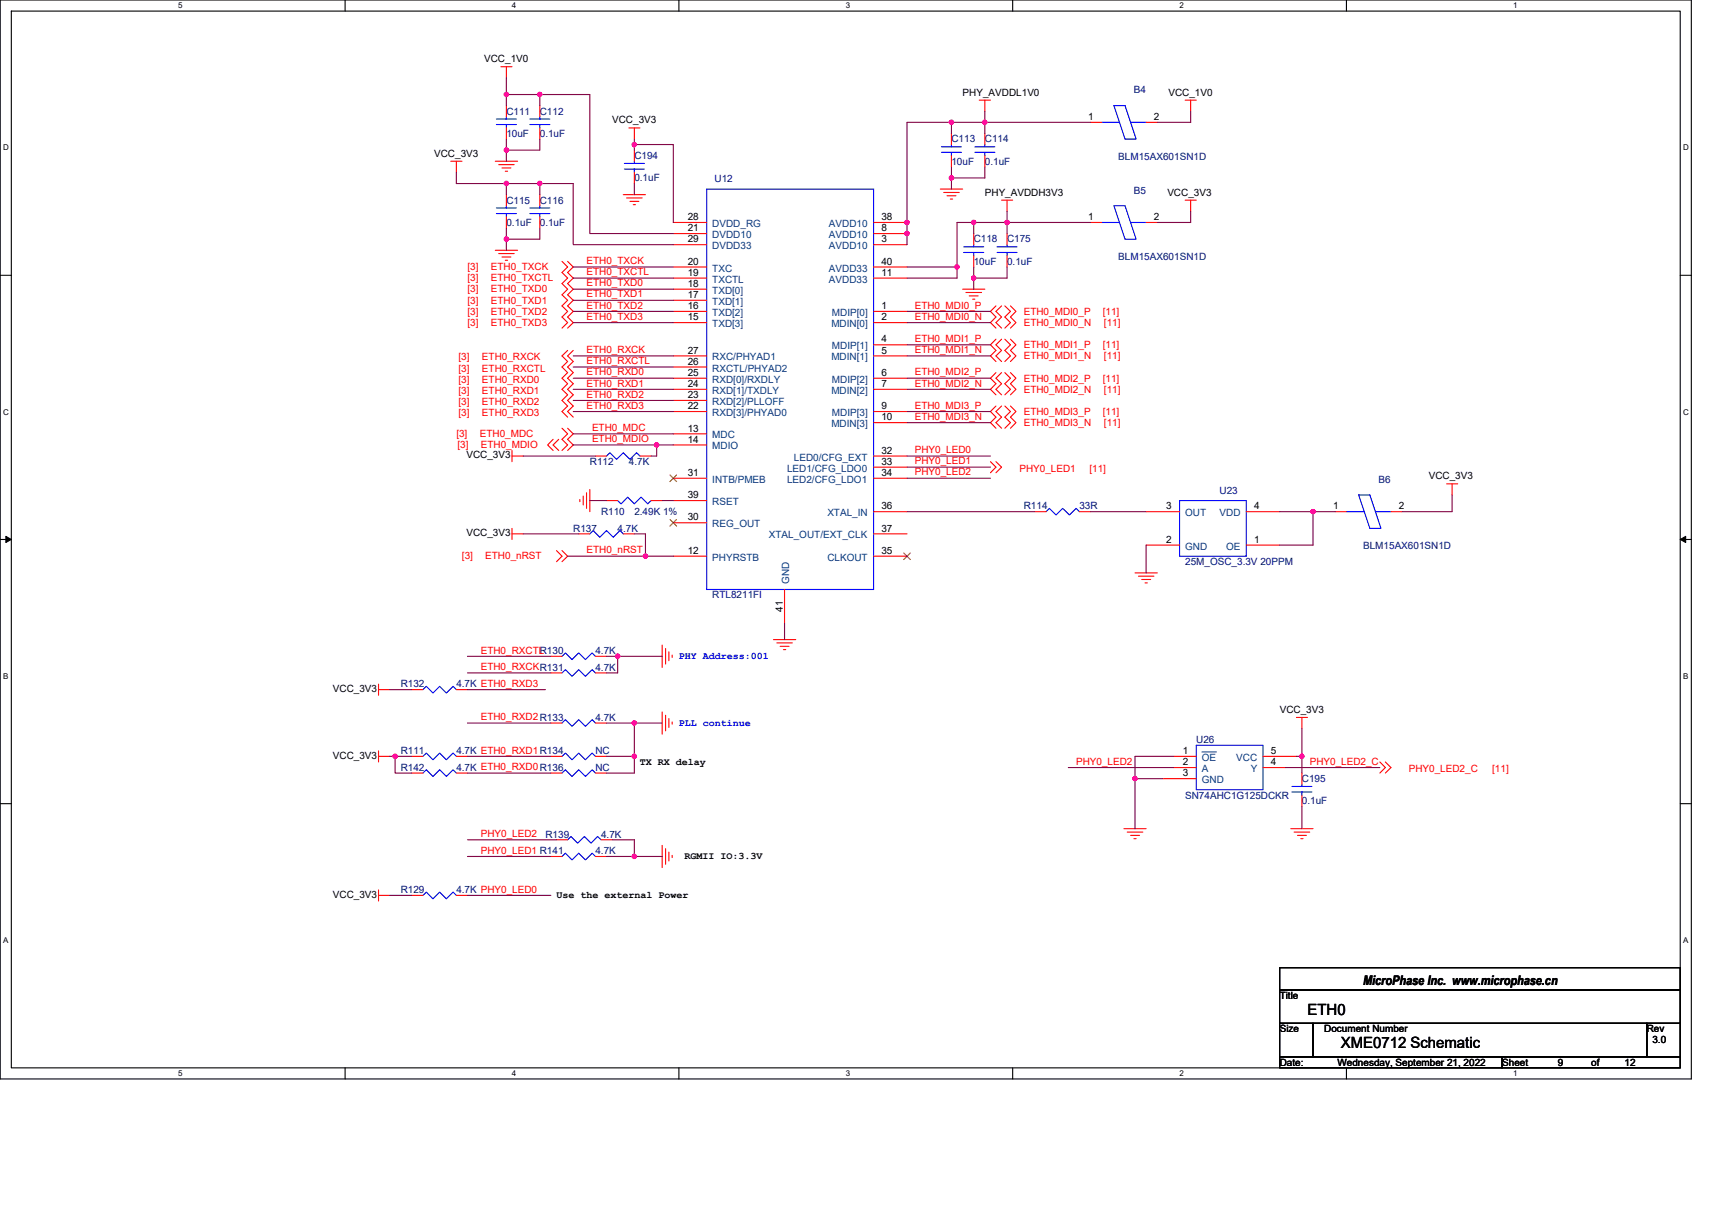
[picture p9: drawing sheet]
<svg xmlns="http://www.w3.org/2000/svg" width="297mm" height="210mm" viewBox="0 0 297 210" stroke-linecap="round" stroke-linejoin="round" font-family="sans-serif">
<path d="M0 0h293.5v187.2h-293.5zM2 1.9h289.5v183.4h-289.5z" fill="none" stroke="#000" stroke-width=".19"/>
<g fill="#fff">
<path d="M30.9 .2h.8v1.6h-.8z"/>
<path d="M30.9 185.5h.8v1.6h-.8z"/>
</g>
<path d="M59.9 0v1.9M59.9 185.3v1.9" fill="none" stroke="#000" stroke-width=".19"/>
<g fill="#fff">
<path d="M88.8 .2h.8v1.6h-.8z"/>
<path d="M88.8 185.5h.8v1.6h-.8z"/>
</g>
<path d="M117.8 0v1.9M117.8 185.3v1.9" fill="none" stroke="#000" stroke-width=".19"/>
<g fill="#fff">
<path d="M146.7 .2h.8v1.6h-.8z"/>
<path d="M146.7 185.5h.8v1.6h-.8z"/>
</g>
<path d="M175.7 0v1.9M175.7 185.3v1.9" fill="none" stroke="#000" stroke-width=".19"/>
<g fill="#fff">
<path d="M204.7 .2h.7v1.6h-.7z"/>
<path d="M204.7 185.5h.7v1.6h-.7z"/>
</g>
<path d="M233.6 0v1.9M233.6 185.3v1.9" fill="none" stroke="#000" stroke-width=".19"/>
<g fill="#fff">
<path d="M262.6 .2h.7v1.6h-.7z"/>
<path d="M262.6 185.5h.7v1.6h-.7z"/>
<path d="M.5 24.8h1v1.6h-1z"/>
<path d="M292 24.8h1v1.6h-1z"/>
<path d="M.5 70.7h1v1.5h-1z"/>
<path d="M292 70.7h1v1.5h-1z"/>
</g>
<path d="M0 47.8h2M291.5 47.8h2" fill="none" stroke="#000" stroke-width=".19"/>
<g fill="#fff">
<path d="M.5 116.5h.9v1.6h-.9z"/>
<path d="M292 116.5h.9v1.6h-.9z"/>
</g>
<path d="M0 93.6h2M291.5 93.6h2" fill="none" stroke="#000" stroke-width=".19"/>
<path d="M1 93.1l1 .5-1 .5zM291.5 93.6l1-.5v1z" fill="#000" stroke="#000" stroke-width=".17"/>
<g fill="#fff">
<path d="M.5 162.4h.9v1.5h-.9z"/>
<path d="M292 162.4h.9v1.5h-.9z"/>
</g>
<path d="M0 139.5h2M291.5 139.5h2M222 167.9h69.5v3.9h-69.5zM222 171.8h69.5v5.8h-69.5zM222 177.6h5.8v5.8h-5.8zM227.8 177.6h57.9v5.8h-57.9zM285.7 177.6h5.8v5.8h-5.8zM222 183.4h38.6v1.9h-38.6zM260.6 183.4h30.9v1.9h-30.9z" fill="none" stroke="#000" stroke-width=".19"/>
<g fill="none" stroke="#f00" stroke-width=".19">
<path d="M86.9 11.6h1.9M87.9 11.6v1.9M87.9 18.3v2M93.7 18.3v2M169.9 17.4h1.9M170.9 17.4v1.9M205.6 17.4h2M206.6 17.4v1.9M78.2 28h2M79.2 28v1.9M85.9 28h3.9M86.5 28.6h2.7"/>
<path d="M87.1 29.1h1.5M87.7 29.7h.4M87.9 33.8v1.9M87.9 37.6v2M87.9 22.2v1.9M93.7 22.2v1.9M93.7 33.8v1.9M93.7 37.6v2M108.1 33.8h3.9M108.7 34.4h2.7M109.1 22.2h1.9M109.3 34.9h1.5"/>
<path d="M109.9 35.5h.4M110.1 26.1v1.9M110.1 29.9v2M110.1 22.2v1.9M116.8 38.6h5.8M151.6 38.6h5.8M163.1 32.8h3.9M163.7 33.4h2.7M164.3 34h1.6M164.9 34.5h.4M165.1 23.2v1.9M165.1 27v2"/>
<path d="M170.9 23.2v1.9M170.9 27v2M173.8 34.7h1.9M174.7 34.7v2M189.2 21.2h2M189.2 38.6h2M198.9 21.2h1.9M198.9 38.6h1.9M205.6 34.7h2M206.6 34.7v2M85.9 43.4h3.9M86.5 44h2.7"/>
<path d="M87.1 44.6h1.5M87.7 45.2h.4M97.5 45.4l1 .9-1 1 1 1-1 .9 1 1-1 1 1 .9-1 1 1 .9-1 1 1 1-1 .9M98.5 45.4l1 .9-1 1 1 1-1 .9 1 1-1 1 1 .9-1 1 1 .9-1 1 1 1-1 .9M116.8 40.5h5.8M116.8 42.5h5.8M116.8 46.3h5.8M116.8 48.3h5.8M116.8 50.2h5.8M116.8 52.1h5.8M116.8 54h5.8M116.8 56h5.8"/>
<path d="M151.6 42.5h5.8M151.6 40.5h5.8M151.6 48.3h5.8M151.6 46.3h5.8M151.6 56h5.8M151.6 54h5.8M151.6 59.8h5.8M167 50.2h3.9M167.6 50.8h2.7M168.2 51.4h1.5M168.8 51.9h.3M168.9 40.5v2"/>
<path d="M168.9 44.4v1.9M172.8 53.1l-1 .9 1 1-1 1 1 .9M172.8 58.9l-1 .9 1 1-1 1 1 .9M173.8 53.1l-1 .9 1 1-1 1 1 .9M173.8 58.9l-1 .9 1 1-1 1 1 .9M174.3 53.1l1 .9-1 1 1 1-1 .9M174.3 58.9l1 .9-1 1 1 1-1 .9M174.7 40.5v2M174.7 44.4v1.9M175.3 53.1l1 .9-1 1 1 1-1 .9M175.3 58.9l1 .9-1 1 1 1-1 .9M88.8 79.1h2"/>
<path d="M88.8 78.2v1.9M96 76.2l-1 1 1 1M96.9 76.2l-.9 1 .9 1M97.5 74.3l1 1-1 .9 1 1-1 1M98.5 74.3l1 1-1 .9 1 1-1 1M98.5 60.8l-1 1 1 .9-1 1 1 1-1 .9 1 1-1 1 1 .9-1 1 1 1-1 .9 1 1M99.5 60.8l-1 1 1 .9-1 1 1 1-1 .9 1 1-1 1 1 .9-1 1 1 1-1 .9 1 1M103.3 79.1h1.9M111 79.1h2M116.8 75.3h5.8M116.8 77.2h5.8M116.8 61.8h5.8"/>
<path d="M116.8 63.7h5.8M116.8 65.6h5.8M116.8 67.6h5.8M116.8 69.5h5.8M116.8 71.4h5.8M151.6 79.1h5.8M151.6 61.8h5.8M151.6 67.6h5.8M151.6 73.3h5.8M151.6 65.6h5.8M151.6 71.4h5.8M172.8 64.7l-1 .9 1 1-1 1 1 .9"/>
<path d="M172.8 70.5l-1 .9 1 1-1 .9 1 1M173.8 64.7l-1 .9 1 1-1 1 1 .9M173.8 70.5l-1 .9 1 1-1 .9 1 1M174.3 64.7l1 .9-1 1 1 1-1 .9M174.3 70.5l1 .9-1 1 1 .9-1 1M175.3 64.7l1 .9-1 1 1 1-1 .9M175.3 70.5l1 .9-1 1 1 .9-1 1M88.8 92.6h2M88.8 91.7v1.9M96.6 95.5l.9 1-.9 1M97.5 95.5l1 1-1 1M100.4 92.6h1.9"/>
<path d="M100.6 86.7v.4M101.2 86.1v1.5M101.8 85.5v2.7M102.3 84.9v3.9M105.2 86.9h2M108.1 92.6h2M113 86.9h1.9M116.8 83h5.8M116.8 96.5h5.8M116.8 90.7h5.8M116.8 86.9h5.8M151.6 96.5h5.8"/>
<path d="M151.6 81.1h5.8M151.6 83h5.8M151.6 88.8h5.8M151.6 92.6h5.8M171.8 80.1l1 1-1 .9M172.8 80.1l1 1-1 .9M179.6 88.8h1.9M187.3 88.8h1.9M196.9 99.4h3.9M197.5 100h2.7M198.9 94.6h5.8M198.9 88.8h5.8"/>
<path d="M216.2 94.6h5.8M216.2 88.8h5.8M231.7 88.8h1.9M241.3 88.8h2M251 84h1.9M251.9 84v1.9M65.7 119.7h1.9M65.7 118.7v1.9M71.5 119.7h1.9M79.2 119.7h1.9M95.6 116.8h1.9M95.6 113.9h1.9"/>
<path d="M103.3 116.8h1.9M103.3 113.9h1.9M114.9 112v3.8M115.5 112.5v2.7M116.1 113.1v1.6M116.6 113.7v.4M134.2 111h3.9M134.8 111.6h2.7M135.4 112.2h1.5M135.9 112.7h.4M136.1 102.3v5.8M198.1 100.6h1.5"/>
<path d="M198.7 101.2h.4M65.7 131.3h1.9M65.7 130.3v1.9M71.5 131.3h1.9M71.5 134.2h1.9M79.2 131.3h1.9M79.2 134.2h1.9M95.6 125.5h1.9M95.6 131.3h1.9M95.6 134.2h1.9M103.3 125.5h1.9M103.3 131.3h1.9"/>
<path d="M103.3 134.2h1.9M114.9 123.5v3.9M115.5 124.1v2.7M116.1 124.7v1.5M116.6 125.3v.4M201.8 135.1h5.8M203.7 131.3h3.9M203.7 133.2h3.9M219.1 133.2h3.9M219.1 131.3h5.8M224.9 124.5h2M225.9 134.2v1.9"/>
<path d="M225.9 138v2M225.9 124.5v1.9M239.4 132.2l1 1-1 1M240.4 132.2l.9 1-.9 1M65.7 155.4h1.9M65.7 154.4v2M71.5 155.4h1.9M79.2 155.4h1.9M95.6 148.6h1.9M96.6 145.7h1.9M103.3 148.6h1.9M104.3 145.7h1.9"/>
<path d="M114.9 146.7v3.9M115.5 147.3v2.7M116.1 147.9v1.5M116.6 148.4v.4M195 143.8h3.9M195.6 144.4h2.7M196.2 145h1.5M196.7 145.5h.4M224 143.8h3.8M224.5 144.4h2.7M225.1 145h1.6M225.7 145.5h.4"/>
</g>
<g fill="none" stroke="#00f" stroke-width=".19">
<path d="M193.3 18.3h1.9l1.9 5.8h-1.9zM86.1 37.1h3.5M86.1 36.1h3.5M86.1 21.6h3.5M86.1 20.7h3.5M87.9 35.7v.4M87.9 37.1v.5M87.9 20.3v.4M87.9 21.6v.6M91.9 21.6h3.5M91.9 20.7h3.5M91.9 37.1h3.5"/>
<path d="M91.9 36.1h3.5M93.7 20.3v.4M93.7 21.6v.6M93.7 35.7v.4M93.7 37.1v.5M108.3 29.3h3.5M108.3 28.4h3.5M110.1 28v.4M110.1 29.3v.6M122.6 32.8h29v69.5h-29zM163.3 26.4h3.5M163.3 25.5h3.5"/>
<path d="M165.1 25.1v.4M165.1 26.4v.6M169.1 26.4h3.5M169.1 25.5h3.5M170.9 25.1v.4M170.9 26.4v.6M191.2 21.2h3M191.2 38.6h3M193.3 35.7h1.9l1.9 5.8h-1.9zM196.2 21.2h2.7M196.2 38.6h2.7M167.2 43.8h3.5"/>
<path d="M167.2 42.8h3.5M168.9 42.5v.3M168.9 43.8v.6M173 43.8h3.5M173 42.8h3.5M174.7 42.5v.3M174.7 43.8v.6M105.2 79.1l.6-.5 1.2 1.1 1.1-1.1 1.2 1.1 1.1-1.1 .6 .5M102.3 92.6l.6-.5 1.2 1.1 1.1-1.1 1.2 1.1 1.2-1.1 .5 .5M107.2 86.9l.6 .5 1.1-1.1 1.2 1.1 1.1-1.1 1.2 1.1 .6-.5M181.5 88.8l.6-.6 1.1 1.2 1.2-1.2 1.1 1.2 1.2-1.2 .6 .6M204.7 86.9h11.5v9.6h-11.5z"/>
<path d="M233.6 88.8h3.1M235.7 85.9h2l1.9 5.8h-1.9zM238.6 88.8h2.7M73.4 119.7l.6-.6 1.1 1.2 1.2-1.2 1.1 1.2 1.2-1.2 .6 .6M97.5 116.8l.6-.6 1.1 1.2 1.2-1.2 1.2 1.2 1.1-1.2 .6 .6M97.5 113.9l.6-.6 1.1 1.2 1.2-1.2 1.2 1.2 1.1-1.2 .6 .6M73.4 131.3l.6-.6 1.1 1.1 1.2-1.1 1.1 1.1 1.2-1.1 .6 .6M73.4 134.2l.6-.6 1.1 1.1 1.2-1.1 1.1 1.1 1.2-1.1 .6 .6M97.5 125.5l.6-.6 1.1 1.1 1.2-1.1 1.2 1.1 1.1-1.1 .6 .6M97.5 131.3l.6-.6 1.1 1.1 1.2-1.1 1.2 1.1 1.1-1.1 .6 .6M97.5 134.2l.6-.6 1.1 1.1 1.2-1.1 1.2 1.1 1.1-1.1 .6 .6M207.6 129.3h11.5v7.8h-11.5z"/>
<path d="M207.6 131.3h.1M207.6 133.2h.1M207.6 135.1h.1M219.1 131.3h.1M219.1 133.2h.1M224.2 137.4h3.4M224.2 136.5h3.4M225.9 136.1v.4M225.9 137.4v.6M73.4 155.4l.6-.6 1.1 1.2 1.2-1.2 1.1 1.2 1.2-1.2 .6 .6M97.5 148.6l.6-.5 1.1 1.1 1.2-1.1 1.2 1.1 1.1-1.1 .6 .5M98.5 145.7l.6-.5 1.1 1.1 1.2-1.1 1.1 1.1 1.2-1.1 .6 .5"/>
</g>
<path d="M116.2 82.4l1.2 1.2M116.2 90.1l1.2 1.2M117.4 82.4l-1.2 1.2M117.4 90.1l-1.2 1.2M156.8 95.9l1.2 1.2M157.9 95.9l-1.1 1.2" fill="none" stroke="#804000" stroke-width=".17"/>
<path d="M208.5 130.5h2.5" fill="none" stroke="#004080" stroke-width=".17"/>
<g fill="none" stroke="#800040" stroke-width=".19">
<path d="M87.9 16.4v1.9M87.9 13.5v2.9M87.9 16.4h5.8M93.7 16.4v1.9M93.7 16.4h8.6v24.1h14.5M170.9 19.3v1.9M206.6 19.3v1.9h-5.8M79.2 29.9v2h8.7M87.9 31.9h11.6v10.6h17.3M87.9 39.6v1.9M87.9 31.9v1.9M87.9 26.1v1.9"/>
<path d="M87.9 24.1v2h5.8v-2M93.7 39.6v1.9h-5.8M93.7 31.9v1.9M110.1 31.9v1.9M110.1 24.1v1M110.1 25.1h6.7v13.5M110.1 25.1v1M165.1 21.2v2M165.1 21.2h5.8M165.1 29v1.9M165.1 30.9v1.9M165.1 21.2h-7.7v21.3"/>
<path d="M168.9 38.6h5.8M168.9 38.6h-2.9v7.7M168.9 38.6v1.9M170.9 21.2h18.3M170.9 21.2v2M170.9 29v1.9h-5.8M174.7 38.6v1.9M174.7 38.6h14.5M174.7 36.7v1.9M206.6 36.7v1.9h-5.8M87.9 41.5v1.9M99.5 46.3h17.3"/>
<path d="M99.5 48.3h17.3M99.5 50.2h17.3M99.5 52.1h17.3M99.5 54h17.3M99.5 56h17.3M157.4 46.3h8.6M157.4 54h14.4M157.4 56h14.4M157.4 59.8h14.4M166 46.3v2h-8.6M168.9 46.3v2M168.9 48.3v1.9"/>
<path d="M174.7 46.3v2h-5.8M90.8 79.1h12.5M99.5 75.3h17.3M99.5 77.2h14.4M99.5 61.8h17.3M99.5 63.7h17.3M99.5 65.6h17.3M99.5 67.6h17.3M99.5 69.5h17.3M99.5 71.4h17.3M113.9 77.2v1.9h-.9M113.9 77.2h2.9"/>
<path d="M157.4 79.1h14.4M157.4 61.8h14.4M157.4 65.6h14.4M157.4 67.6h14.4M157.4 71.4h14.4M157.4 73.3h14.4M90.8 92.6h9.6M98.5 96.5h13.5M102.3 86.9h2.9M110.1 92.6h1.9v3.9M112 96.5h4.8M114.9 86.9h1.9"/>
<path d="M157.4 88.8h22.2M157.4 83h14.4M157.4 81.1h14.4M189.2 88.8h9.7M198.9 94.6v4.8M222 88.8h5.8v5.8h-5.8M227.8 88.8h3.9M251.9 85.9v2.9h-8.6M67.6 119.7h3.9M81.1 113.9h14.5M81.1 116.8h14.5M81.1 119.7h13.5"/>
<path d="M105.2 113.9h2M107.2 113.9h7.7M107.2 113.9v2.9h-2M136.1 108.1v2.9M67.6 131.3h1M68.6 131.3v2.9h2.9M68.6 131.3h2.9M81.1 125.5h14.5M81.1 131.3h14.5M81.1 134.2h14.5M105.2 125.5h4.9M105.2 131.3h4.9"/>
<path d="M110.1 125.5h4.8M110.1 125.5v5.8M110.1 131.3v2.9h-4.9M185.4 133.2h18.3M196.9 135.1h4.9M196.9 135.1v8.7M203.7 131.3h-6.8v3.8M223 133.2h16.4M225.9 126.4v4.9h-1M225.9 131.3v2.9M225.9 140v3.8M67.6 155.4h3.9"/>
<path d="M81.1 155.4h14.5M81.1 148.6h14.5M81.1 145.7h15.5M105.2 148.6h4.9M106.2 145.7h3.9v2.9M110.1 148.6h4.8"/>
</g>
<g fill="#f0f" stroke="#f0f" stroke-width=".19">
<circle cx="87.9" cy="41.5" r=".38"/>
<circle cx="110" cy="25.1" r=".38"/>
<circle cx="107.2" cy="113.9" r=".38"/>
<circle cx="87.9" cy="16.4" r=".38"/>
<circle cx="110" cy="125.5" r=".38"/>
<circle cx="110" cy="131.3" r=".38"/>
<circle cx="87.9" cy="26" r=".38"/>
<circle cx="93.6" cy="16.4" r=".38"/>
<circle cx="112" cy="96.5" r=".38"/>
<circle cx="165.1" cy="21.2" r=".38"/>
<circle cx="157.4" cy="38.6" r=".38"/>
<circle cx="170.9" cy="21.2" r=".38"/>
<circle cx="166" cy="46.3" r=".38"/>
<circle cx="168.9" cy="48.2" r=".38"/>
<circle cx="168.9" cy="38.6" r=".38"/>
<circle cx="113.9" cy="77.2" r=".38"/>
<circle cx="165.1" cy="30.9" r=".38"/>
<circle cx="174.7" cy="38.6" r=".38"/>
<circle cx="157.4" cy="40.5" r=".38"/>
<circle cx="93.6" cy="31.8" r=".38"/>
<circle cx="87.9" cy="31.8" r=".38"/>
<circle cx="68.6" cy="131.3" r=".38"/>
<circle cx="110" cy="148.6" r=".38"/>
<circle cx="196.9" cy="135.1" r=".38"/>
<circle cx="225.9" cy="131.3" r=".38"/>
<circle cx="227.8" cy="88.8" r=".38"/>
</g>
<g font-size="2.7">
<text x="226.9" y="176.1">ETH0</text>
<text x="232.6" y="181.9">XME0712 Schematic</text>
</g>
<text font-size="2.3" x="236.5" y="170.9">MicroPhase Inc. www.microphase.cn</text>
<g font-size="1.7">
<text x="84" y="10.8">VCC_1V0</text>
<text x="167" y="16.6">PHY_AVDDL1V0</text>
<text x="202.7" y="16.6">VCC_1V0</text>
<text x="106.2" y="21.4">VCC_3V3</text>
<text x="188.8" y="20.8">1</text>
<text x="200.2" y="20.8">2</text>
<text x="75.3" y="27.2">VCC_3V3</text>
<text x="170.9" y="34">PHY_AVDDH3V3</text>
<text x="202.5" y="34">VCC_3V3</text>
<text x="119.3" y="38.2">28</text>
<text x="119.3" y="40.1">21</text>
<text x="152.9" y="40.1">8</text>
<text x="152.9" y="38.2">38</text>
<text x="188.8" y="38.2">1</text>
<text x="200.2" y="38.2">2</text>
<text x="119.3" y="42.1">29</text>
<text x="119.3" y="45.9">20</text>
<text x="119.3" y="47.9">19</text>
<text x="152.9" y="42.1">3</text>
<text x="152.9" y="47.9">11</text>
<text x="152.9" y="45.9">40</text>
<text x="119.3" y="49.8">18</text>
<text x="119.3" y="51.7">17</text>
<text x="119.3" y="53.6">16</text>
<text x="152.9" y="53.6">1</text>
<text x="119.3" y="55.6">15</text>
<text x="152.9" y="59.4">4</text>
<text x="152.9" y="55.6">2</text>
<text x="119.3" y="61.4">27</text>
<text x="119.3" y="63.3">26</text>
<text x="119.3" y="65.2">25</text>
<text x="152.9" y="65.2">6</text>
<text x="152.9" y="61.4">5</text>
<text x="119.3" y="67.2">24</text>
<text x="119.3" y="69.1">23</text>
<text x="119.3" y="71">22</text>
<text x="152.9" y="71">9</text>
<text x="152.9" y="67.2">7</text>
<text x="119.3" y="74.9">13</text>
<text x="119.3" y="76.8">14</text>
<text x="152.9" y="72.9">10</text>
<text x="80.9" y="79.5">VCC_3V3</text>
<text x="119.3" y="82.6">31</text>
<text x="152.9" y="78.7">32</text>
<text x="152.9" y="80.7">33</text>
<text x="152.9" y="82.6">34</text>
<text x="247.9" y="83.2">VCC_3V3</text>
<text x="119.3" y="86.5">39</text>
<text x="152.9" y="88.4">36</text>
<text x="202.3" y="88.4">3</text>
<text x="217.6" y="88.4">4</text>
<text x="231.3" y="88.4">1</text>
<text x="242.7" y="88.4">2</text>
<text x="80.9" y="93">VCC_3V3</text>
<text x="119.3" y="90.3">30</text>
<text x="152.9" y="92.2">37</text>
<text x="202.3" y="94.2">2</text>
<text x="217.6" y="94.2">1</text>
<text x="119.3" y="96.1">12</text>
<text x="152.9" y="96.1">35</text>
<text x="135.8" y="106.2" transform="rotate(-90 135.8 106.2)">41</text>
<text x="57.8" y="120.1">VCC_3V3</text>
<text x="222" y="123.7">VCC_3V3</text>
<text x="57.8" y="131.7">VCC_3V3</text>
<text x="205.2" y="130.9">1</text>
<text x="220.5" y="130.9">5</text>
<text x="111" y="132.7">TX RX delay</text>
<text x="205.2" y="132.8">2</text>
<text x="205.2" y="134.7">3</text>
<text x="220.5" y="132.8">4</text>
<text x="118.8" y="149.1">RGMII IO:3.3V</text>
<text x="57.8" y="155.8">VCC_3V3</text>
<text x="96.6" y="155.9">Use the external Power</text>
<text x="222" y="173.4">Title</text>
<text x="222" y="179.1">Size</text>
<text x="229.8" y="179.1">Document Number</text>
<text x="285.7" y="179.1">Rev</text>
<text x="222" y="184.9">Date:</text>
<text x="232.1" y="184.9">Wednesday, September 21, 2022</text>
<text x="260.6" y="184.9">Sheet</text>
<text x="270.3" y="184.9">9</text>
<text x="276.1" y="184.9">of</text>
<text x="281.9" y="184.9">12</text>
<text x="286.7" y="181.1">3.0</text>
</g>
<g font-size="1.7" fill="#000080">
<text x="196.7" y="16.2">B4</text>
<text x="87.9" y="19.9">C111</text>
<text x="87.9" y="23.7">10uF</text>
<text x="93.7" y="19.9">C112</text>
<text x="93.7" y="23.7">0.1uF</text>
<text x="110.1" y="27.6">C194</text>
<text x="165.1" y="24.7">C113</text>
<text x="165.1" y="28.6">10uF</text>
<text x="170.9" y="24.7">C114</text>
<text x="170.9" y="28.6">0.1uF</text>
<text x="194" y="27.8">BLM15AX601SN1D</text>
<text x="87.9" y="35.3">C115</text>
<text x="93.7" y="35.3">C116</text>
<text x="110.1" y="31.5">0.1uF</text>
<text x="124" y="31.7">U12</text>
<text x="196.7" y="33.6">B5</text>
<text x="87.9" y="39.2">0.1uF</text>
<text x="93.7" y="39.2">0.1uF</text>
<text x="168.9" y="42.1">C118</text>
<text x="168.9" y="45.9">10uF</text>
<text x="174.7" y="42.1">C175</text>
<text x="174.7" y="45.9">0.1uF</text>
<text x="194" y="45.2">BLM15AX601SN1D</text>
<text x="102.3" y="80.7">R112</text>
<text x="109.1" y="80.7">4.7K</text>
<text x="239.2" y="83.8">B6</text>
<text x="104.3" y="89.4">R110</text>
<text x="110.1" y="89.4">2.49K 1%</text>
<text x="177.6" y="88.4">R114</text>
<text x="187.3" y="88.4">33R</text>
<text x="211.6" y="85.7">U23</text>
<text x="99.5" y="92.3">R137</text>
<text x="107.2" y="92.3">4.7K</text>
<text x="236.5" y="95.4">BLM15AX601SN1D</text>
<text x="205.6" y="98.1">25M_OSC_3.3V 20PPM</text>
<text x="123.6" y="103.8">RTL8211FI</text>
<text x="93.7" y="113.5">R130</text>
<text x="103.3" y="113.5">4.7K</text>
<text x="69.5" y="119.3">R132</text>
<text x="79.2" y="119.3">4.7K ETH0_RXD3</text>
<text x="103.3" y="116.4">4.7K</text>
<text x="103.3" y="125.1">4.7K</text>
<text x="69.5" y="130.9">R111</text>
<text x="79.2" y="130.9">4.7K ETH0_RXD1R134</text>
<text x="103.3" y="130.9">NC</text>
<text x="207.6" y="128.9">U26</text>
<text x="69.5" y="133.8">R142</text>
<text x="79.2" y="133.8">4.7K ETH0_RXD0R136</text>
<text x="103.3" y="133.8">NC</text>
<text x="225.9" y="135.7">C195</text>
<text x="205.6" y="138.6">SN74AHC1G125DCKR</text>
<text x="225.9" y="139.6">0.1uF</text>
<text x="94.6" y="145.4">R139</text>
<text x="103.3" y="148.3">4.7K</text>
<text x="104.3" y="145.4">4.7K</text>
<text x="69.5" y="155">R129</text>
<text x="79.2" y="155">4.7K PHY0_LED0</text>
</g>
<g font-size="1.7" fill="#004080">
<text x="123.6" y="39.4">DVDD_RG</text>
<text x="123.6" y="41.3">DVDD10</text>
<text x="143.8" y="41.3">AVDD10</text>
<text x="143.8" y="39.4">AVDD10</text>
<text x="123.6" y="43.2">DVDD33</text>
<text x="123.6" y="47.1">TXC</text>
<text x="143.8" y="43.2">AVDD10</text>
<text x="143.8" y="47.1">AVDD33</text>
<text x="123.6" y="49">TXCTL</text>
<text x="123.6" y="51">TXD[0]</text>
<text x="123.6" y="52.9">TXD[1]</text>
<text x="143.8" y="49">AVDD33</text>
<text x="123.6" y="54.8">TXD[2]</text>
<text x="123.6" y="56.8">TXD[3]</text>
<text x="144.2" y="56.8">MDIN[0]</text>
<text x="144.3" y="54.8">MDIP[0]</text>
<text x="123.6" y="62.5">RXC/PHYAD1</text>
<text x="123.6" y="64.5">RXCTL/PHYAD2</text>
<text x="144.2" y="62.5">MDIN[1]</text>
<text x="144.3" y="60.6">MDIP[1]</text>
<text x="123.6" y="66.4">RXD[0]/RXDLY</text>
<text x="123.6" y="68.3">RXD[1]/TXDLY</text>
<text x="123.6" y="70.3">RXD[2]/PLLOFF</text>
<text x="144.2" y="68.3">MDIN[2]</text>
<text x="144.3" y="66.4">MDIP[2]</text>
<text x="123.6" y="76.1">MDC</text>
<text x="123.6" y="78">MDIO</text>
<text x="123.6" y="72.2">RXD[3]/PHYAD0</text>
<text x="144.2" y="74.1">MDIN[3]</text>
<text x="144.3" y="72.2">MDIP[3]</text>
<text x="123.6" y="83.8">INTB/PMEB</text>
<text x="136.6" y="81.9">LED1/CFG_LDO0</text>
<text x="136.6" y="83.8">LED2/CFG_LDO1</text>
<text x="137.7" y="79.9">LED0/CFG_EXT</text>
<text x="123.6" y="87.7">RSET</text>
<text x="143.5" y="89.6">XTAL_IN</text>
<text x="205.6" y="89.6">OUT</text>
<text x="211.6" y="89.6">VDD</text>
<text x="123.6" y="91.5">REG_OUT</text>
<text x="133.4" y="93.4">XTAL_OUT/EXT_CLK</text>
<text x="205.6" y="95.4">GND</text>
<text x="212.7" y="95.4">OE</text>
<text x="123.6" y="97.3">PHYRSTB</text>
<text x="136.9" y="101.3" transform="rotate(-90 136.9 101.3)">GND</text>
<text x="143.5" y="97.3">CLKOUT</text>
<text x="208.5" y="132">OE</text>
<text x="208.5" y="134">A</text>
<text x="208.5" y="135.9">GND</text>
<text x="214.5" y="132">VCC</text>
<text x="217" y="134">Y</text>
</g>
<g font-size="1.7" fill="#f00">
<text x="81.1" y="46.9">[3]</text>
<text x="85.2" y="46.9">ETH0_TXCK</text>
<text x="101.8" y="45.8">ETH0_TXCK</text>
<text x="101.8" y="47.8">ETH0_TXCTL</text>
<text x="81.1" y="48.8">[3]</text>
<text x="81.1" y="52.7">[3]</text>
<text x="81.1" y="50.8">[3]</text>
<text x="85.2" y="48.8">ETH0_TXCTL</text>
<text x="85.2" y="52.7">ETH0_TXD1</text>
<text x="85.2" y="50.8">ETH0_TXD0</text>
<text x="101.8" y="49.7">ETH0_TXD0</text>
<text x="101.8" y="51.6">ETH0_TXD1</text>
<text x="101.8" y="53.6">ETH0_TXD2</text>
<text x="158.7" y="53.6">ETH0_MDI0_P</text>
<text x="81.1" y="56.6">[3]</text>
<text x="81.1" y="54.6">[3]</text>
<text x="85.2" y="56.6">ETH0_TXD3</text>
<text x="85.2" y="54.6">ETH0_TXD2</text>
<text x="101.8" y="55.5">ETH0_TXD3</text>
<text x="158.7" y="55.5">ETH0_MDI0_N</text>
<text x="158.7" y="59.4">ETH0_MDI1_P</text>
<text x="177.6" y="54.6">ETH0_MDI0_P</text>
<text x="177.6" y="56.6">ETH0_MDI0_N</text>
<text x="191.3" y="54.6">[11]</text>
<text x="191.5" y="56.6">[11]</text>
<text x="79.6" y="62.5">[3]</text>
<text x="79.6" y="64.5">[3]</text>
<text x="83.6" y="62.5">ETH0_RXCK</text>
<text x="83.6" y="64.5">ETH0_RXCTL</text>
<text x="101.8" y="61.3">ETH0_RXCK</text>
<text x="101.8" y="63.2">ETH0_RXCTL</text>
<text x="101.8" y="65.2">ETH0_RXD0</text>
<text x="158.7" y="61.3">ETH0_MDI1_N</text>
<text x="158.7" y="65.2">ETH0_MDI2_P</text>
<text x="177.6" y="60.4">ETH0_MDI1_P</text>
<text x="177.6" y="62.4">ETH0_MDI1_N</text>
<text x="191.3" y="60.4">[11]</text>
<text x="191.5" y="62.4">[11]</text>
<text x="79.6" y="66.4">[3]</text>
<text x="79.6" y="68.3">[3]</text>
<text x="79.6" y="70.3">[3]</text>
<text x="83.6" y="66.4">ETH0_RXD0</text>
<text x="83.6" y="68.3">ETH0_RXD1</text>
<text x="83.6" y="70.3">ETH0_RXD2</text>
<text x="101.8" y="67.1">ETH0_RXD1</text>
<text x="101.8" y="69">ETH0_RXD2</text>
<text x="101.8" y="70.9">ETH0_RXD3</text>
<text x="158.7" y="67.1">ETH0_MDI2_N</text>
<text x="158.7" y="70.9">ETH0_MDI3_P</text>
<text x="177.6" y="66.2">ETH0_MDI2_P</text>
<text x="177.6" y="68.1">ETH0_MDI2_N</text>
<text x="191.3" y="66.2">[11]</text>
<text x="191.5" y="68.1">[11]</text>
<text x="79.2" y="75.9">[3]</text>
<text x="79.4" y="77.8">[3]</text>
<text x="79.6" y="72.2">[3]</text>
<text x="83.2" y="75.9">ETH0_MDC</text>
<text x="83.4" y="77.8">ETH0_MDIO</text>
<text x="83.6" y="72.2">ETH0_RXD3</text>
<text x="102.7" y="74.8">ETH0_MDC</text>
<text x="102.7" y="76.7">ETH0_MDIO</text>
<text x="158.7" y="72.9">ETH0_MDI3_N</text>
<text x="177.6" y="72">ETH0_MDI3_P</text>
<text x="177.6" y="73.9">ETH0_MDI3_N</text>
<text x="191.3" y="72">[11]</text>
<text x="191.5" y="73.9">[11]</text>
<text x="158.7" y="82.5">PHY0_LED2</text>
<text x="158.7" y="78.7">PHY0_LED0</text>
<text x="158.7" y="80.6">PHY0_LED1</text>
<text x="176.9" y="81.9">PHY0_LED1</text>
<text x="189" y="81.9">[11]</text>
<text x="80.2" y="97.1">[3]</text>
<text x="84.2" y="97.1">ETH0_nRST</text>
<text x="101.8" y="96">ETH0_nRST</text>
<text x="83.4" y="113.4">ETH0_RXCTL</text>
<text x="83.4" y="116.3">ETH0_RXCKR131</text>
<text x="83.4" y="125">ETH0_RXD2R133</text>
<text x="186.7" y="132.7">PHY0_LED2</text>
<text x="227.2" y="132.7">PHY0_LED2_C</text>
<text x="244.4" y="134">PHY0_LED2_C</text>
<text x="258.9" y="134">[11]</text>
<text x="83.4" y="145.2">PHY0_LED2</text>
<text x="83.4" y="148.1">PHY0_LED1 R141</text>
</g>
<g font-size="1.7" fill="#00f">
<text x="117.8" y="114.3">PHY Address:001</text>
<text x="117.8" y="125.9">PLL continue</text>
</g>
<g font-size="1.4">
<text x="30.9" y="1.5">5</text>
<text x="88.8" y="1.5">4</text>
<text x="146.7" y="1.5">3</text>
<text x="204.7" y="1.5">2</text>
<text x="262.6" y="1.5">1</text>
<text x=".5" y="26.1">D</text>
<text x="292" y="26.1">D</text>
<text x=".5" y="71.9">C</text>
<text x="292" y="71.9">C</text>
<text x=".5" y="117.8">B</text>
<text x="292" y="117.8">B</text>
<text x=".5" y="163.6">A</text>
<text x="292" y="163.6">A</text>
<text x="30.9" y="186.8">5</text>
<text x="88.8" y="186.8">4</text>
<text x="146.7" y="186.8">3</text>
<text x="204.7" y="186.8">2</text>
<text x="262.6" y="186.8">1</text>
</g>
</svg>
